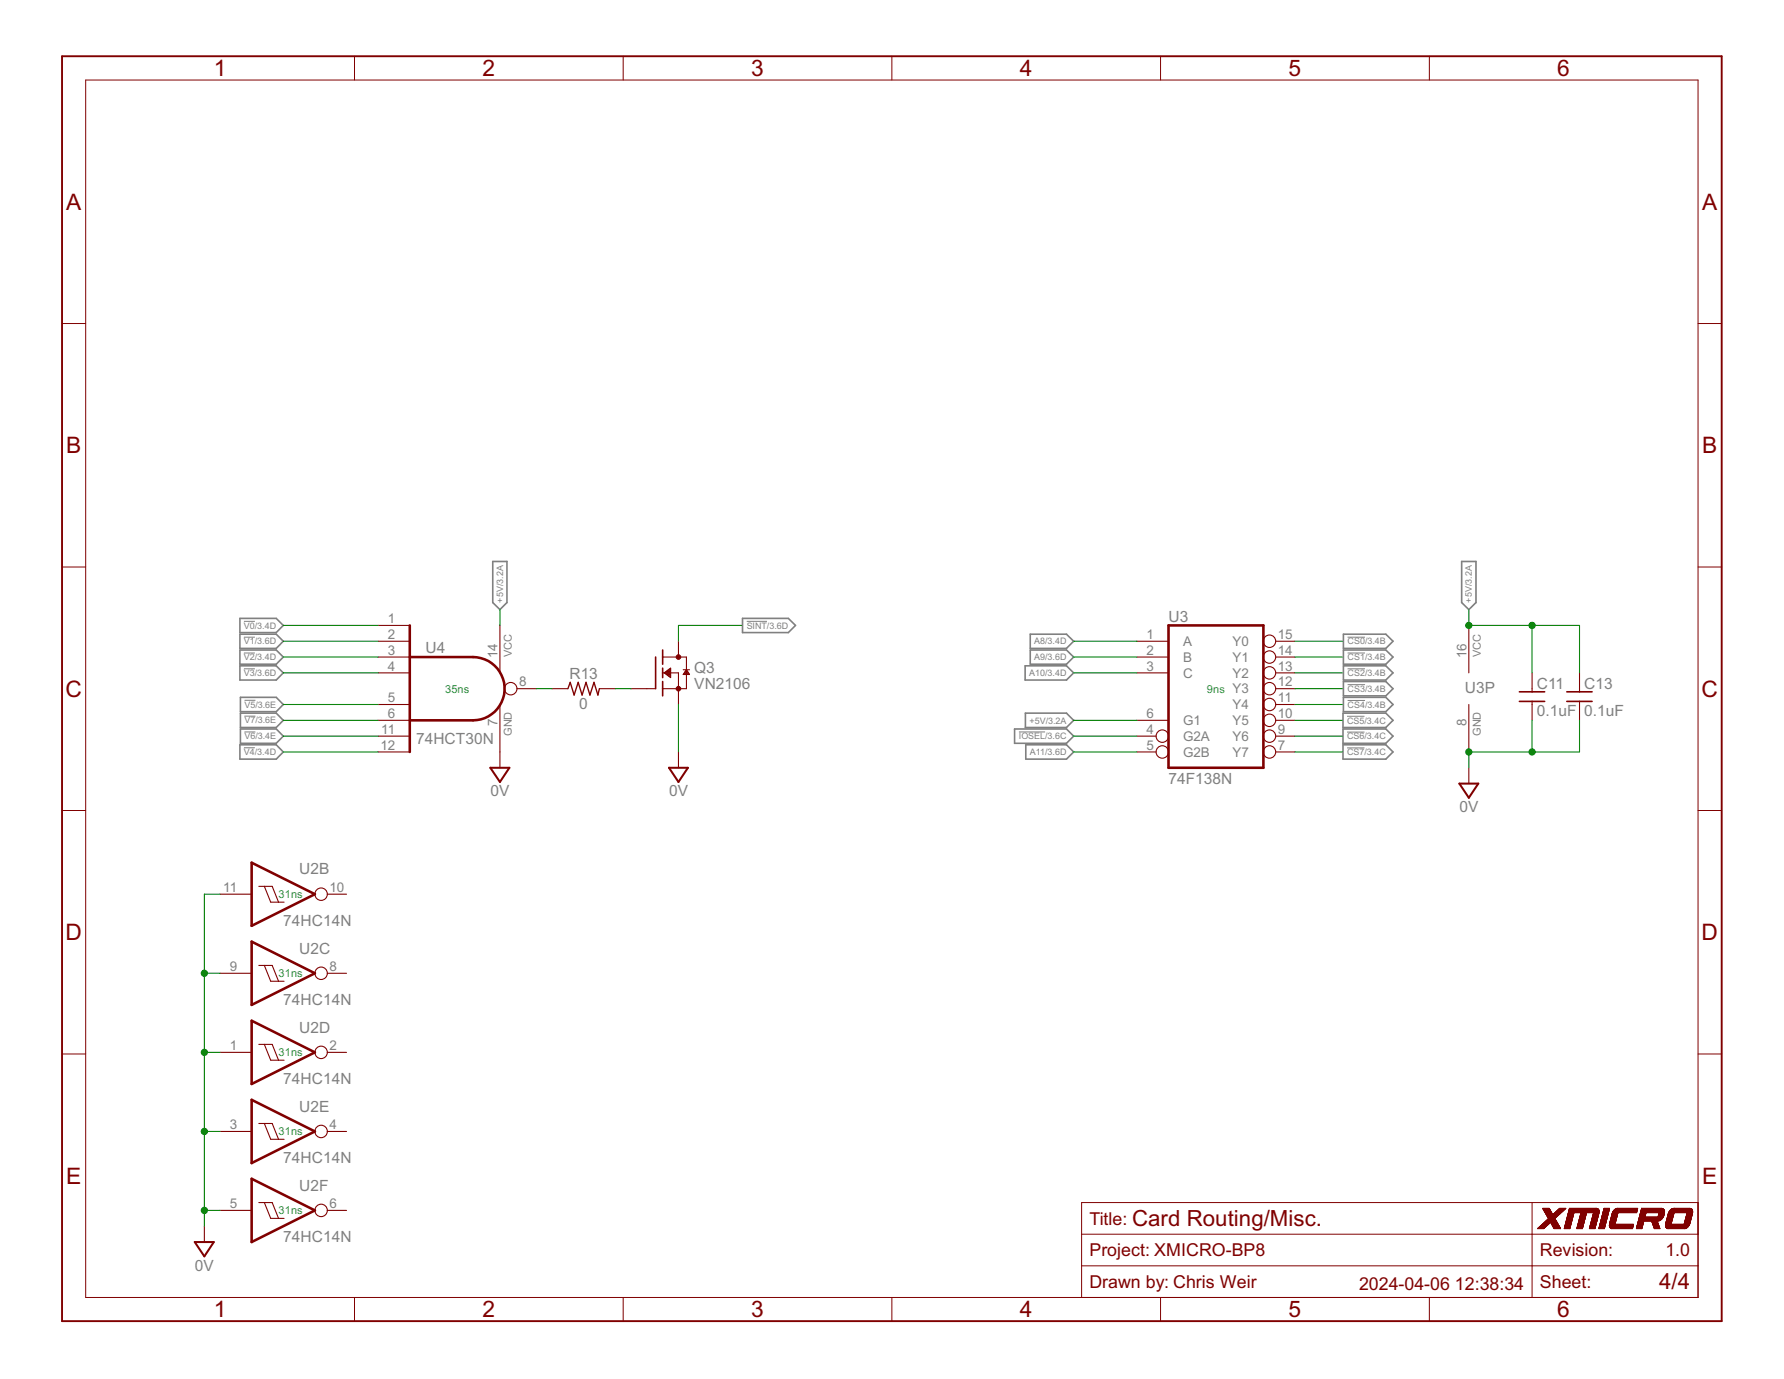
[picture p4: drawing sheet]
<svg xmlns="http://www.w3.org/2000/svg" width="279mm" height="216mm" viewBox="0 0 279 216" stroke-linecap="round" stroke-linejoin="round" font-family="sans-serif">
<g fill="none" stroke="#808080" stroke-width=".25">
<path d="M37.6 99.3h5.7l1.1 1.1-1.1 1.1h-5.7zM37.6 96.8h5.7l1.1 1.1-1.1 1.1h-5.7zM77.2 87.9h2.2v6.4l-1.1 1.1-1.1-1.1zM116.3 96.8h7.2l1.1 1.1-1.1 1.1h-7.2zM161.4 99.3h5.6l1.1 1.1-1.1 1.1h-5.6zM210.4 99.3h6.6l1.2 1.1-1.2 1.1h-6.6zM228.9 87.9h2.3v6.4l-1.2 1.1-1.1-1.1zM37.6 116.6h5.7l1.1 1.1-1.1 1.2h-5.7zM37.6 104.2h5.7l1.1 1.1-1.1 1.2h-5.7zM37.6 101.8h5.7l1.1 1.1-1.1 1.1h-5.7zM37.7 109.2h5.6l1.1 1.1-1.1 1.1h-5.6zM37.7 111.7h5.6l1.1 1.1-1.1 1.1h-5.6z"/>
<path d="M37.7 114.1h5.6l1.1 1.2-1.1 1.1h-5.6zM158.9 114.1h8.1l1.1 1.2-1.1 1.1h-8.1zM160.5 104.2h6.5l1.1 1.1-1.1 1.2h-6.5zM160.6 111.7h6.4l1.1 1.1-1.1 1.1h-6.4zM160.7 116.6h6.3l1.1 1.1-1.1 1.2h-6.3zM161.4 101.8h5.6l1.1 1.1-1.1 1.1h-5.6zM210.3 116.6h6.7l1.2 1.1-1.2 1.2h-6.7zM210.3 111.7h6.7l1.2 1.1-1.2 1.1h-6.7zM210.3 114.1h6.7l1.2 1.2-1.2 1.1h-6.7zM210.4 104.2h6.6l1.2 1.1-1.2 1.2h-6.6zM210.4 101.8h6.6l1.2 1.1-1.2 1.1h-6.6zM210.4 106.7h6.6l1.2 1.1-1.2 1.1h-6.6z"/>
<path d="M210.4 109.2h6.6l1.2 1.1-1.2 1.1h-6.6z"/>
</g>
<g fill="none" stroke="#808080" stroke-width=".16">
<path d="M38.2 99.8h1.7M38.2 97.3h1.7M116.9 97.3h3.2M211.1 99.8h2.7M38.2 102.2h1.7M38.2 104.7h1.7M38.2 117.1h1.7M38.3 112.1h1.7M38.3 114.6h1.7M38.3 109.6h1.7M159.6 114.6h4.1M211 117.1h2.7"/>
<path d="M211 112.1h2.7M211 114.6h2.7M211.1 102.2h2.7M211.1 104.7h2.7M211.1 107.2h2.7M211.1 109.7h2.7"/>
</g>
<path d="M64.2 97.9v19.8M183 97.9h14.9v22.3h-14.9zM64.2 102.9h9.9a5 5 0 0 1 4.9 4.9 5 5 0 0 1-4.9 5h-9.9M39.4 135.1l9.9 4.9-9.9 4.9zM39.4 147.4l9.9 5-9.9 4.9zM39.4 159.8l9.9 5-9.9 4.9zM39.4 172.2l9.9 4.9-9.9 5zM39.4 184.6l9.9 4.9-9.9 5z" fill="none" stroke="#800000" stroke-width=".4"/>
<g fill="none" stroke="#800000" stroke-width=".17">
<path d="M59.2 97.9h5M78.3 97.9v7.4M230 97.9v7.4M59.2 100.4h5M59.2 102.9h5M59.2 105.3h5M59.2 115.3h5M59.2 117.7h5M59.2 112.8h5M59.2 110.3h5M78.3 110.3v9.9M81 107.8h3"/>
<path d="M86.5 107.8h2.4M93.9 107.8h2.5M98.8 107.8h3.8M103.8 102.9h3.7v4.9h-3.7M103.8 105.3h2.5v5M104 105.3l1-.7v1.5zM104.2 105.2h.8M104.2 105.5h.8M104.3 105.1h.7M104.4 105.6h.6M104.5 105h.5M104.5 105.7h.5"/>
<path d="M104.6 104.9h.4M104.7 105.8h.3M104.8 104.8h.2M104.8 105.9h.2M104.9 104.7h.1M105 106.1h.1M106.3 100.4v2.5M106.3 117.7v2.5M107 104.9h1M107.1 105.5h.8M107.2 105.4h.6M107.2 105.2h.6"/>
<path d="M107.3 105.1h.4M107.4 105h.2M107.5 104.9h.1M107.5 104.9l.5 .7h-1zM178.1 100.4h4.9M178.1 102.9h4.9M178.1 105.3h4.9M178.1 115.3h3M178.1 117.7h3M178.1 112.8h4.9M199.8 100.4h3M199.8 102.9h3"/>
<path d="M199.8 105.3h3M199.8 115.3h3M199.8 117.7h3M199.8 112.8h3M199.8 110.3h3M199.8 107.8h3M230 110.3v7.4M239.9 105.3v3M239.9 109.8v3M247.4 105.3v3M247.4 109.8v3M34.5 140h4.9"/>
<path d="M40.5 138.8h2.1l1 2.4M41.4 138.8l1 2.4h2.1M51.2 140h3.1M230 120.2v2.5M34.5 152.4h4.9M40.5 151.2h2.1l1 2.4M41.4 151.2l1 2.4h2.1M51.2 152.4h3.1M34.5 164.8h4.9M34.5 177.1h4.9M40.5 163.5h2.1l1 2.5M40.5 175.9h2.1l1 2.5"/>
<path d="M41.4 163.5l1 2.5h2.1M41.4 175.9l1 2.5h2.1M51.2 164.8h3.1M51.2 177.1h3.1M32 192v2.5M34.5 189.5h4.9M40.5 188.3h2.1l1 2.5M41.4 188.3l1 2.5h2.1M51.2 189.5h3.1"/>
<circle cx="80" cy="107.8" r=".97"/>
<circle cx="182" cy="117.7" r=".97"/>
<circle cx="182" cy="115.3" r=".97"/>
<circle cx="198.8" cy="107.8" r=".97"/>
<circle cx="198.8" cy="115.3" r=".97"/>
<circle cx="198.8" cy="110.3" r=".97"/>
<circle cx="198.8" cy="105.3" r=".97"/>
<circle cx="198.8" cy="102.9" r=".97"/>
<circle cx="198.8" cy="100.4" r=".97"/>
<circle cx="198.8" cy="117.7" r=".97"/>
<circle cx="198.8" cy="112.8" r=".97"/>
<circle cx="50.3" cy="140" r=".97"/>
<circle cx="50.3" cy="152.4" r=".97"/>
<circle cx="50.3" cy="164.8" r=".97"/>
<circle cx="50.3" cy="177.1" r=".97"/>
<circle cx="50.3" cy="189.5" r=".97"/>
</g>
<path d="M102.7 102.9v4.9M103.8 101.8v2.2M103.8 104.6v1.5M103.8 106.7v2.2M238 108.3h3.9M238 109.8h3.9M245.4 108.3h3.9M245.4 109.8h3.9" fill="none" stroke="#800000" stroke-width=".25"/>
<g fill="#800000" stroke="#800000" stroke-width=".16">
<circle cx="106.3" cy="107.8" r=".36"/>
<circle cx="106.3" cy="102.9" r=".36"/>
</g>
<path d="M88.9 107.8l.4-1 .6 2 .7-2 .6 2 .6-2 .6 2 .6-2 .6 2 .3-1" fill="none" stroke="#800000" stroke-width=".21"/>
<path d="M76.8 120.2h3l-1.5 2.2zM104.8 120.2h2.9l-1.4 2.2zM228.6 122.7h2.9l-1.5 2.2zM30.5 194.5h3l-1.5 2.2z" fill="none" stroke="#800000" stroke-width=".32"/>
<path d="M9.7 8.8h259.9v198h-259.9z" fill="none" stroke="#800000" stroke-width=".3"/>
<g fill="none" stroke="#800000" stroke-width=".16">
<path d="M13.4 12.5h252.5v190.6h-252.5zM55.5 8.8v3.7M97.6 8.8v3.7M139.7 8.8v3.7M181.8 8.8v3.7M223.9 8.8v3.7M9.7 50.7h3.7M265.9 50.7h3.7M9.7 88.8h3.7M265.9 88.8h3.7M9.7 126.9h3.7M265.9 126.9h3.7"/>
<path d="M9.7 165h3.7M265.9 165h3.7M169.4 193.2h96.5M169.4 198.2h96.5M239.9 188.3v14.8M241.1 192.1h1M241.4 191.8h1M241.6 189.2h1.1M241.7 191.6h.9M241.7 189.3h1M241.7 189.4h1M241.7 189.4h1.1"/>
<path d="M241.8 189.5h1M241.8 192.3h-1M241.8 189.6h1M241.9 192.3h-1M241.9 189.6h1M241.9 189.7h1M241.9 192.2l-1 .1M241.9 191.3h1.9M241.9 192.2h-.9M241.9 189.8h1.1M242 189.8h1M242 191.3h1.8"/>
<path d="M242 192.2h-1M242 189.9h1M242 192.1h-.9M242 191.2h1.8M242.1 190h1M242.1 191.2h1.7M242.1 192l-1 .1M242.1 191.2h1.6M242.1 190.1h1M242.1 192h-.9M242.2 191.1h1.5M242.2 190.2h2"/>
<path d="M242.2 192h-1M242.2 190.2h1.9M242.2 191.9h-.9M242.3 190.3h1.7M242.3 191h1.3M242.3 190.4h1.6M242.3 191.9h-1M242.3 191.8l-.9 .1M242.4 190.9h1.2M242.4 190.5h1.4M242.4 191.8h-1M242.4 190.6h1.3"/>
<path d="M242.4 191.7h-.9M242.5 191.7h-1M242.5 190.8h1M242.5 191.6l-.9 .1M242.6 191.6h-1M242.7 191.5l-1 .1M242.7 191.5h-1M242.7 191.5h-.9M242.8 191.4h-1M242.8 191.4h-.9M242.9 191.4h1M242.9 191.5h1"/>
<path d="M243 191.5h.9M243 191.6h1M243 191.7h1.1M243.1 191.7h1M243.1 191.8h1M243.1 191.8l1 .1M243.1 191.9h1.1M243.2 191.9h1M243.2 192h1M243.2 192.1h1.1M243.3 192.1h1M243.3 192.2h1"/>
<path d="M243.3 192.2l1.1 .1M243.4 192.3h1M243.4 190h.9M243.5 190.8h-1M243.6 190.7h-1.1M243.6 190.6h-1.2M243.7 189.7h.9M243.8 190.5h-1.4M244 189.5h.9M244.1 190.3h-1.9M244.2 190.1h-1M244.2 189.2h1"/>
<path d="M244.2 189.2h1l-1.7 1.6 .9 1.6h-1l-.6-1.1-1 1.1h-1l1.7-1.6M244.3 189.2l-1.1 1-.6-1h-1l.9 1.6M244.3 190.1h-1M244.3 190l-1 .1M244.4 190h-1M244.4 189.9h-1M244.5 189.9h-1M244.5 189.8l-1 .1M244.6 189.8h-1M244.7 189.7h-1M244.8 189.6h-1M244.9 189.5h-1"/>
<path d="M245 189.4h-1M245 192.3h.9M245 192.2h.9M245 192.1h.9M245.1 192.1h.8M245.1 192h.8M245.1 189.3l-1 .1M245.1 192h.9M245.1 191.9h.9M245.1 189.3h-1M245.1 191.8h.9M245.2 191.7h.8"/>
<path d="M245.2 189.3h-1M245.2 191.6h.8M245.2 191.6h.9M245.2 191.5h.9M245.2 191.4h.9M245.3 191.3h.8M245.3 191.2h.8M245.3 191.1h.9M245.3 191h.9M245.4 190.9h.8M245.4 190.8h.9M245.4 190.7h.9"/>
<path d="M245.4 190.6h.9M245.4 190.5h.9M245.5 190.5h.8M245.5 190.4h.9M245.5 190.3h.9M245.5 190.2h.9M245.6 190.2h.8M245.6 190.1h.8M245.6 190h.9M245.6 189.9h.9M245.6 189.8h4.8M245.7 189.8h4.7"/>
<path d="M245.7 189.7h4.7M245.7 189.6h4.7M245.7 189.5h4.7M245.7 189.4h4.7M245.8 189.3h4.5M245.8 189.2h4.4M245.9 192.3h-.9M245.9 192.2l-.9 .1M245.9 192.2h-.9M246 192h-.9M246 191.9h-.9M246 191.8l-.9 .1"/>
<path d="M246.1 191.5h-.9M246.1 191.3h-.8M246.2 191.2h-.9M246.2 191.1h-.9M246.3 190.9h-.9M246.4 190.4l-.9 .1M246.4 190.4h-.9M246.4 190.3h-.9M246.4 190.2h-.9M246.4 190.1h-.8M246.5 190l-.9 .1M247 192.3h.8"/>
<path d="M247 192.2h.9M247 192.1h.9M247 192h.9M247.1 192h.8M247.1 191.9h.8M247.1 191.8h.9M247.1 191.7h.9M247.1 191.6h.9M247.2 191.6h.8M247.2 191.5h.9M247.2 191.4h.9M247.2 191.3h.9"/>
<path d="M247.2 191.2h.9M247.3 191.2h.8M247.3 191.1h.9M247.3 191h.9M247.3 190.9h.9M247.4 190.8h.8M247.4 190.7h.8M247.4 190.7h.9M247.4 190.6h.9M247.4 190.5h.9M247.5 190.4h.8M247.5 190.3h.8"/>
<path d="M247.5 190.3h.9M247.5 190.2h.9M247.5 190.1h.9M247.6 190h.8M247.6 189.9h.9M247.6 189.9l-.6 2.5h.8l.7-2.5M247.8 192.3h-.8M247.9 192.2l-.9 .1M247.9 192h-.8M247.9 191.9h-.8M248 191.8l-.9 .1M248 191.6h-.8"/>
<path d="M248.1 191.3h-.9M248.1 191.2h-.8M248.2 191.1h-.9M248.2 190.9l-.9 .1M248.2 190.9h-.8M248.3 190.4l-.8 .1M248.4 190.2h-.9M248.4 190.1h-.9M248.4 190l-.8 .1M248.9 192.3h.9M249 192.2h.8M249 192.1h.9"/>
<path d="M249 192h.9M249 191.9h.9M249.1 191.8h.8M249.1 191.7h.9M249.1 191.6h.9M249.2 191.5h.8M249.2 191.4h.8M249.2 191.3h.9M249.2 191.2h.9M249.3 191.1h.8M249.3 191h.8M249.3 190.9h.8"/>
<path d="M249.3 190.9h.9M249.3 190.8h.9M249.4 190.7h.8M249.4 190.6h.8M249.4 190.5h.9M249.4 190.4h.9M249.5 190.3h.8M249.5 190.2h.8M249.5 190.2h.9M249.5 190.1h.9M249.5 190h.9M249.6 190h.8"/>
<path d="M249.6 189.9h.8M249.6 189.9l-.7 2.5h.9l.6-2.4M249.9 192l-.9 .1M249.9 192h-.9M250 191.7h-.9M250 191.6l-.9 .1M250.1 191.3h-.9M250.1 189.2h.1M250.1 189.2h-4.3l-.8 3.2h.9l.6-2.5M250.1 191h-.8M250.2 190.9h-.9M250.2 189.2l.1 .1"/>
<path d="M250.2 190.8h-.9M250.2 190.7h-.8M250.3 190.6h-.9M250.3 189.3l.1 .1M250.4 189.4v.1M250.4 192.3h.9M250.4 189.8l-4.8 .1M250.4 189.5v.1M250.4 192.2h.9M250.4 189.6v.2M250.4 189.8v.2M250.5 192.1h.8"/>
<path d="M250.5 192h.8M250.5 192h.9M250.5 191.9h.9M250.5 191.8h.9M250.6 191.7h.8M250.6 191.6h.8M250.6 191.6h.9M250.6 191.5h.9M250.7 191.4h.8M250.7 191.3h.8M250.7 191.2h.9M250.7 191.1h.9"/>
<path d="M250.7 191h.9M250.8 191h.8M250.8 190.9h.8M250.8 190.9h.9M250.8 190.8h.9M250.8 190.7h.9M250.9 190.6h.8M250.9 190.5h.8M250.9 190.5h.9M250.9 190.4h.9M250.9 190.3h.9M251 190.2h.8"/>
<path d="M251 190.1h.8M251 190.1h.9M251 190h.9M251 189.9h.9M251.1 189.8h.8M251.1 189.7h.8M251.1 189.6h.9M251.1 189.5h.9M251.2 189.5h.8M251.2 189.4h.8M251.2 189.3h.9M251.2 189.2h.9"/>
<path d="M251.2 189.2h.9l-.8 3.2h-.9zM251.3 192.3h-.9M251.3 192.2h-.9M251.3 192.1h-.8M251.4 191.9h-.9M251.5 191.5l-.9 .1M251.5 191.5h-.9M251.5 191.4h-.8M251.6 191.2h-.9M251.6 191.1l-.9 .1M251.6 191.1h-.9M251.7 190.7h-.9"/>
<path d="M251.7 190.6h-.9M251.8 190.5h-.9M251.8 190.4h-.9M251.8 190.3h-.9M252 189.7h-.9M252 189.6h-.9M252 189.5h-.9M252.1 191.9h3.7M252.1 191.8h3.7M252.1 189.3l-.9 .1M252.1 191.9v.3M252.1 191.8v.1"/>
<path d="M252.1 191.7h3.7l-.1 .7h-3.3l-.2-.1M252.1 192h3.7M252.1 191.7h3.7M252.1 191.6h.8M252.1 189.3h-.9M252.1 191.7v.1M252.1 192.1h3.6M252.1 192h3.6M252.1 191.6h.9M252.1 191.5h.9M252.1 191.5v.2M252.1 192.2h3.6"/>
<path d="M252.1 191.4h.9M252.1 192.2l.1 .1M252.2 192.2h3.5M252.2 191.3h.8M252.2 191.2h.8M252.2 191.1h.9M252.2 191h.9M252.2 192.3h3.5M252.2 190.9h.9M252.3 190.9h.8M252.3 190.8h.9M252.3 192.3h3.4"/>
<path d="M252.3 190.7h.9M252.3 190.6h.9M252.3 190.5h.9M252.4 190.5h.8M252.4 190.4h.8M252.4 190.4h.9M252.4 190.3h.9M252.4 190.2h.9M252.5 190.1h.8M252.5 190h.8M252.5 190h.9M252.5 190l-.4 1.5"/>
<path d="M252.5 189.9h.9M252.5 189.8v.2M252.6 189.8h3.7M252.6 189.7h3.7M252.6 189.7l-.1 .1M252.7 189.6h3.7M252.7 189.5h3.7M252.7 189.5l-.1 .2M252.8 189.5h3.6M252.8 189.4h3.6M252.9 189.4h3.5M253 189.3l-.3 .2"/>
<path d="M253 191.5h-.9M253 191.4h-.9M253 191.3h-.9M253 189.3h3.5M253.1 191h-.9M253.1 189.2h3.4M253.2 189.2h3.3l-.2 .7h-3.8M253.2 190.8h-.9M253.2 190.7h-.9M253.2 190.6h-.9M253.2 189.2l-.2 .1M253.3 190.2h-.9"/>
<path d="M253.4 189.9h-.9M253.4 189.9l-.5 1.8M255.8 192h-3.7M255.8 191.9h-3.7M255.8 191.8l-3.7 .1M256.3 192.3h.8M256.3 192.3h.9M256.3 192.2h.9M256.3 192.1h.9M256.3 192h.9M256.4 192h.8M256.4 189.7h-3.8"/>
<path d="M256.4 191.9h.8M256.4 191.9h.9M256.4 191.8h.9M256.4 189.4h-3.5M256.5 191.7h.8M256.5 189.3h-3.5M256.5 191.6h.8M256.5 191.5h.9M256.5 191.4h.9M256.6 191.3h.8M256.6 191.2h.8M256.6 191.2h2.9"/>
<path d="M256.6 191h3.5M256.7 190.8h3.6M256.7 190.7h3.7M256.8 190.5l3.7 .1M256.8 190.5h.8M256.8 190.4h.8M256.8 190.4h.9M256.8 190.3h.9M256.8 190.2h.9M256.9 190.1h.8M256.9 190h.8M256.9 189.9h.9"/>
<path d="M256.9 189.8h3.8M257 189.7h3.7M257 189.6h3.7M257 189.5h3.7M257 189.5h3.6M257 189.4h3.6M257.1 189.3l3.5 .1M257.1 189.3h3.4M257.1 189.2h3.2M257.1 189.2h3.3M257.2 192.2h-.9M257.3 191.7h-.9"/>
<path d="M257.3 191.6l-.8 .1M257.4 191.5h-.9M257.4 191.4h-.9M257.4 191.3h-.9M257.6 190.5l.2-.6-.7-.7-.8 3.2h.8l.4-1.2M257.7 190.4h-.9M257.7 190.3h-.9M257.8 190h-.9M257.8 189.9h-.9M258.7 191.2h.9M258.7 191.3h.9M258.7 191.4h.9"/>
<path d="M258.8 191.4h.8M258.8 191.5h.8M258.8 191.5h.9M258.8 191.6h.9M258.8 191.6l.9 .1M258.9 191.7h.8M258.9 191.8h.9M258.9 191.9h.9M259 192h.8M259 191.9h.8M259 192l.9 .1M259 192.1h.9"/>
<path d="M259 192.2h.9M259.1 192.2l.8 .1M259.1 192.3h.8M259.7 190.5h.8M259.7 190.4h.8M259.7 190.4h.9M259.7 190.3h.9M259.8 190.2h.8M259.8 190.1h.8M259.8 190h.8M259.8 190h.9M259.8 191.1l-3.2 .1"/>
<path d="M259.8 189.9h.9M259.8 189.9l-.1 .6M259.9 191.1h-3.3M260 191.1h-3.4M260 191.1l-.5 .1 .5 1.2h-.9l-.4-1.2M260.1 191h-3.5M260.2 190.9l-3.6 .1M260.2 190.9h-3.6M260.2 190.9h-3.5M260.3 190.8h-3.6M260.3 189.2l.3 .3M260.3 190.8l-.3 .3"/>
<path d="M260.4 190.7h-3.7M260.4 190.6h-3.7M260.5 190.6h-3.8M260.5 190.5l-.2 .3M260.5 190.5h-.8M260.5 190.4l-.8 .1M260.5 190.5h.1M260.6 190.4l-.1 .1M260.6 190.3h-.9M260.6 190.2h-.8M260.6 190.1h-.8M260.6 189.5h.1"/>
<path d="M260.7 189.9l-.1 .5M260.7 189.9h-.9M260.7 189.8l-3.8 .1M260.7 189.8h-3.8M260.7 189.5v.3M260.7 189.8v.1M260.8 191.9l.1 .1M260.9 192h3.5M260.9 191.8h3.6M260.9 191.8h3.7M260.9 191.7h3.7M260.9 191.6h.8"/>
<path d="M260.9 191.7l-.1 .2M260.9 192v.1M260.9 191.5h.8M260.9 191.6v.1M260.9 192.1h3.5M260.9 191.4h.9M260.9 192.1v.1M260.9 192.2h.1M260.9 192.2h3.3M260.9 191.3h.9M261 191.2h.8M261 192.2l.1 .1"/>
<path d="M261 192.2h3.2M261 191.1h.9M261 192.3h3.1M261 191h.9M261 190.9h.9M261.1 190.8h.8M261.1 192.3h2.9M261.1 190.7h.9M261.1 190.6h.9M261.2 190.5h.8M261.2 190.4h.8M261.2 190.3h.9"/>
<path d="M261.2 190.2h.9M261.3 190.1h.8M261.3 190h.8M261.3 189.9h.9M261.4 189.8h3.7M261.4 189.8l-.5 1.8M261.4 189.7h3.7M261.5 189.6h3.6M261.5 189.6l-.1 .2M261.5 189.5h3.6M261.6 189.5h3.5M261.6 189.5h3.4"/>
<path d="M261.6 189.5l-.1 .1M261.6 189.4h3.4M261.7 189.4h3.3M261.7 191.6h-.8M261.7 191.5l-.8 .1M261.7 189.3h3.3M261.7 189.3l-.1 .2M261.8 191.5h-.9M261.8 191.4h-.9M261.8 189.3h3.1M261.9 191.1l-.9 .1M261.9 191.1h-.9"/>
<path d="M261.9 189.2h2.9M261.9 190.8h-.8M262 189.2h2.8M262 189.2l-.3 .1M262 190.5h-.8M262.1 190.2h-.9M262.1 189.2h-.1M262.2 189.9h-.9M262.2 189.2v.7l-.5 1.8M263.8 191.6h.8M263.8 191.5h.8M263.8 191.5h.9"/>
<path d="M263.8 191.4h.9M263.8 191.3h.9M263.9 191.3h.8M263.9 191.2h.8M263.9 191.2h.9M263.9 191.1h.9M263.9 191h.9M264 190.9h.8M264 190.8h.8M264 190.8h.9M264 190.7h.9M264 190.6h.9"/>
<path d="M264.1 192.3h-3M264.1 190.5h.8M264.1 190.4h.9M264.1 190.3h.9M264.1 190.2h.9M264.2 190.2h.8M264.2 190.1h.8M264.2 192.2l-.1 .1M264.2 190h.8M264.2 189.9h.9M264.2 189.9l-.4 1.8M264.3 192.2h-3.4"/>
<path d="M264.3 192.2h-.1M264.3 192.1h-3.4M264.5 192h-3.6M264.5 191.9h-3.6M264.5 191.8l-3.6 .1M264.6 191.7l-.3 .5M264.6 191.6l-.8 .1M264.6 191.6h-.8M264.6 191.6v.1M264.7 191.5h-.9M264.7 189.2l.2 .1M264.7 191.4h-.9"/>
<path d="M264.8 190.9l-.9 .1M264.9 190.7h-.9M264.9 190.6h-.9M264.9 190.5l-.8 .1M264.9 189.3l.1 .1M265 190.4h-.9M265 190.3h-.9M265 189.4h.1M265 189.4l.1 .3M265.1 190h-.9M265.1 189.9l-.5 1.7M265.1 189.8l-3.8 .1"/>
<path d="M265.1 189.7h-3.7M265.1 189.8v.1M265.1 189.7v.1M265.9 188.3h-96.5v14.8M55.5 203.1v3.7M97.6 203.1v3.7M139.7 203.1v3.7M181.8 203.1v3.7M223.9 203.1v3.7"/>
</g>
<g fill="none" stroke="#008000" stroke-width=".17">
<path d="M44.4 97.9h14.8M78.3 95.4v2.5M116.2 97.9h-9.9v2.5M230 95.4v2.5h17.4v7.4M239.9 97.9v7.4M44.4 117.7h14.8M44.4 105.3h14.8M44.4 102.9h14.8M44.4 100.4h14.8M44.4 110.3h14.8M44.4 112.8h14.8M44.4 115.3h14.8"/>
<path d="M84 107.8h2.5M96.4 107.8h2.4M106.3 110.3v7.4M168.1 117.7h10M168.1 105.3h10M168.1 102.9h10M168.1 100.4h10M168.1 112.8h10M168.1 115.3h10M202.8 117.7h7.4M202.8 105.3h7.4M202.8 102.9h7.4"/>
<path d="M202.8 100.4h7.4M202.8 107.8h7.4M202.8 110.3h7.4M202.8 112.8h7.4M202.8 115.3h7.4M239.9 112.8v4.9M247.4 112.8v4.9h-17.4v2.5M34.5 140h-2.5v52M32 152.4h2.5M32 177.1h2.5M32 164.8h2.5M32 189.5h2.5"/>
</g>
<g fill="#008000" stroke="#008000" stroke-width=".16">
<circle cx="239.9" cy="117.7" r=".49"/>
<circle cx="230" cy="117.7" r=".49"/>
<circle cx="32" cy="189.5" r=".49"/>
<circle cx="32" cy="177.1" r=".49"/>
<circle cx="32" cy="164.8" r=".49"/>
<circle cx="32" cy="152.4" r=".49"/>
<circle cx="239.9" cy="97.9" r=".49"/>
<circle cx="230" cy="97.9" r=".49"/>
</g>
<g font-size="4" fill="#800000">
<text x="33.5" y="11.9">1</text>
<text x="75.6" y="11.9">2</text>
<text x="117.6" y="11.9">3</text>
<text x="159.7" y="11.9">4</text>
<text x="201.8" y="11.9">5</text>
<text x="243.9" y="11.9">6</text>
<text x="10.4" y="32.9">A</text>
<text x="266.6" y="32.9">A</text>
<text x="10.4" y="71">B</text>
<text x="266.6" y="71">B</text>
<text x="10.3" y="109.1">C</text>
<text x="266.5" y="109.1">C</text>
<text x="10.3" y="147.2">D</text>
<text x="266.5" y="147.2">D</text>
<text x="10.4" y="185.3">E</text>
<text x="266.6" y="185.3">E</text>
<text x="33.5" y="206.3">1</text>
<text x="75.6" y="206.3">2</text>
<text x="117.6" y="206.3">3</text>
<text x="159.7" y="206.3">4</text>
<text x="201.8" y="206.3">5</text>
<text x="243.9" y="206.3">6</text>
</g>
<g font-size="3.9" fill="#800000">
<text x="177.3" y="192">Card Routing/Misc.</text>
<text x="259.8" y="201.9">4/4</text>
</g>
<g font-size="3.1" fill="#800000">
<text x="170.6" y="191.7">Title:</text>
<text x="170.6" y="196.7">Project: XMICRO-BP8</text>
<text x="241.2" y="196.7">Revision:</text>
<text x="260.8" y="196.7">1.0</text>
<text x="170.6" y="201.6">Drawn by: Chris Weir</text>
<text x="212.9" y="201.9">2024-04-06</text>
<text x="227.9" y="201.9">12:38:34</text>
<text x="241.2" y="201.6">Sheet:</text>
</g>
<g font-size="2.7" fill="#808080">
<text x="183" y="97.3">U3</text>
<text x="66.7" y="102.3">U4</text>
<text x="89.2" y="106.3">R13</text>
<text x="108.7" y="107.8">VN2106</text>
<text x="108.7" y="105.3">Q3</text>
<text x="240.7" y="107.8">C11</text>
<text x="248.1" y="107.8">C13</text>
<text x="90.7" y="111">0</text>
<text x="229.4" y="108.4">U3P</text>
<text x="240.7" y="112">0.1uF</text>
<text x="248.1" y="112">0.1uF</text>
<text x="65.2" y="116.5">74HCT30N</text>
<text x="76.8" y="124.7">0V</text>
<text x="104.8" y="124.7">0V</text>
<text x="183" y="122.7">74F138N</text>
<text x="228.6" y="127.1">0V</text>
<text x="46.8" y="136.9">U2B</text>
<text x="44.4" y="145">74HC14N</text>
<text x="46.8" y="149.3">U2C</text>
<text x="44.4" y="157.3">74HC14N</text>
<text x="46.8" y="161.7">U2D</text>
<text x="44.4" y="169.7">74HC14N</text>
<text x="46.8" y="174">U2E</text>
<text x="44.4" y="182.1">74HC14N</text>
<text x="46.8" y="186.4">U2F</text>
<text x="44.4" y="194.5">74HC14N</text>
<text x="30.5" y="198.9">0V</text>
</g>
<g font-size="2.3" fill="#808080">
<text x="60.7" y="97.6">1</text>
<text x="60.7" y="100.1">2</text>
<text x="179.6" y="100.1">1</text>
<text x="185.3" y="101.1">A</text>
<text x="193" y="101.1">Y0</text>
<text x="200.1" y="100.1">15</text>
<text x="60.7" y="102.5">3</text>
<text x="60.7" y="105">4</text>
<text x="77.9" y="103.1" transform="rotate(-90 77.9 103.1)">14</text>
<text x="81.3" y="107.5">8</text>
<text x="179.6" y="102.5">2</text>
<text x="179.6" y="105">3</text>
<text x="185.3" y="103.6">B</text>
<text x="185.3" y="106.1">C</text>
<text x="193" y="106.1">Y2</text>
<text x="193" y="103.6">Y1</text>
<text x="200.1" y="107.5">12</text>
<text x="200.1" y="105">13</text>
<text x="200.1" y="102.5">14</text>
<text x="229.7" y="103.1" transform="rotate(-90 229.7 103.1)">16</text>
<text x="60.7" y="110">5</text>
<text x="60.7" y="112.4">6</text>
<text x="77.9" y="113.7" transform="rotate(-90 77.9 113.7)">7</text>
<text x="179.6" y="112.4">6</text>
<text x="185.3" y="113.5">G1</text>
<text x="193" y="113.5">Y5</text>
<text x="193" y="111">Y4</text>
<text x="193" y="108.6">Y3</text>
<text x="200.1" y="112.4">10</text>
<text x="200.1" y="110">11</text>
<text x="229.7" y="113.7" transform="rotate(-90 229.7 113.7)">8</text>
<text x="59.6" y="117.4">12</text>
<text x="59.7" y="114.9">11</text>
<text x="179.6" y="114.9">4</text>
<text x="179.6" y="117.4">5</text>
<text x="185.3" y="116">G2A</text>
<text x="185.3" y="118.5">G2B</text>
<text x="193" y="118.5">Y7</text>
<text x="193" y="116">Y6</text>
<text x="200.1" y="117.4">7</text>
<text x="200.1" y="114.9">9</text>
<text x="35" y="139.7">11</text>
<text x="51.6" y="139.7">10</text>
<text x="36" y="152">9</text>
<text x="51.6" y="152">8</text>
<text x="36" y="164.4">1</text>
<text x="51.6" y="164.4">2</text>
<text x="36" y="176.8">3</text>
<text x="51.6" y="176.8">4</text>
<text x="36" y="189.2">5</text>
<text x="51.6" y="189.2">6</text>
</g>
<g font-size="1.9" fill="#808080">
<text x="80.1" y="102.9" transform="rotate(-90 80.1 102.9)">VCC</text>
<text x="231.9" y="102.9" transform="rotate(-90 231.9 102.9)">VCC</text>
<text x="80.1" y="115.3" transform="rotate(-90 80.1 115.3)">GND</text>
<text x="231.9" y="115.3" transform="rotate(-90 231.9 115.3)">GND</text>
</g>
<g font-size="1.9" fill="#008080">
<text x="69.7" y="108.4">35ns</text>
<text x="189" y="108.4">9ns</text>
<text x="43.6" y="140.6">31ns</text>
<text x="43.6" y="153">31ns</text>
<text x="43.6" y="165.4">31ns</text>
<text x="43.6" y="177.7">31ns</text>
<text x="43.6" y="190.1">31ns</text>
</g>
<g font-size="1.6" fill="#808080">
<text x="78.8" y="94.3" transform="rotate(-90 78.8 94.3)">+5V/3.2A</text>
<text x="230.5" y="94.3" transform="rotate(-90 230.5 94.3)">+5V/3.2A</text>
<text x="38.2" y="98.4">V0/3.4D</text>
<text x="38.2" y="100.9">V1/3.6D</text>
<text x="116.9" y="98.4">SINT/3.6D</text>
<text x="162" y="100.9">A8/3.4D</text>
<text x="211.1" y="100.9">CS0/3.4B</text>
<text x="38.2" y="103.4">V2/3.4D</text>
<text x="38.2" y="105.8">V3/3.6D</text>
<text x="161.2" y="105.8">A10/3.4D</text>
<text x="162" y="103.4">A9/3.6D</text>
<text x="211.1" y="103.4">CS1/3.4B</text>
<text x="211.1" y="105.8">CS2/3.4B</text>
<text x="38.3" y="110.8">V5/3.6E</text>
<text x="38.3" y="113.3">V7/3.6E</text>
<text x="161.2" y="113.3">+5V/3.2A</text>
<text x="211" y="113.3">CS5/3.4C</text>
<text x="211.1" y="108.3">CS3/3.4B</text>
<text x="211.1" y="110.8">CS4/3.4B</text>
<text x="38.2" y="118.2">V4/3.4D</text>
<text x="38.3" y="115.7">V6/3.4E</text>
<text x="159.6" y="115.7">IOSEL/3.6C</text>
<text x="161.3" y="118.2">A11/3.6D</text>
<text x="211" y="118.2">CS7/3.4C</text>
<text x="211" y="115.8">CS6/3.4C</text>
</g>
</svg>
